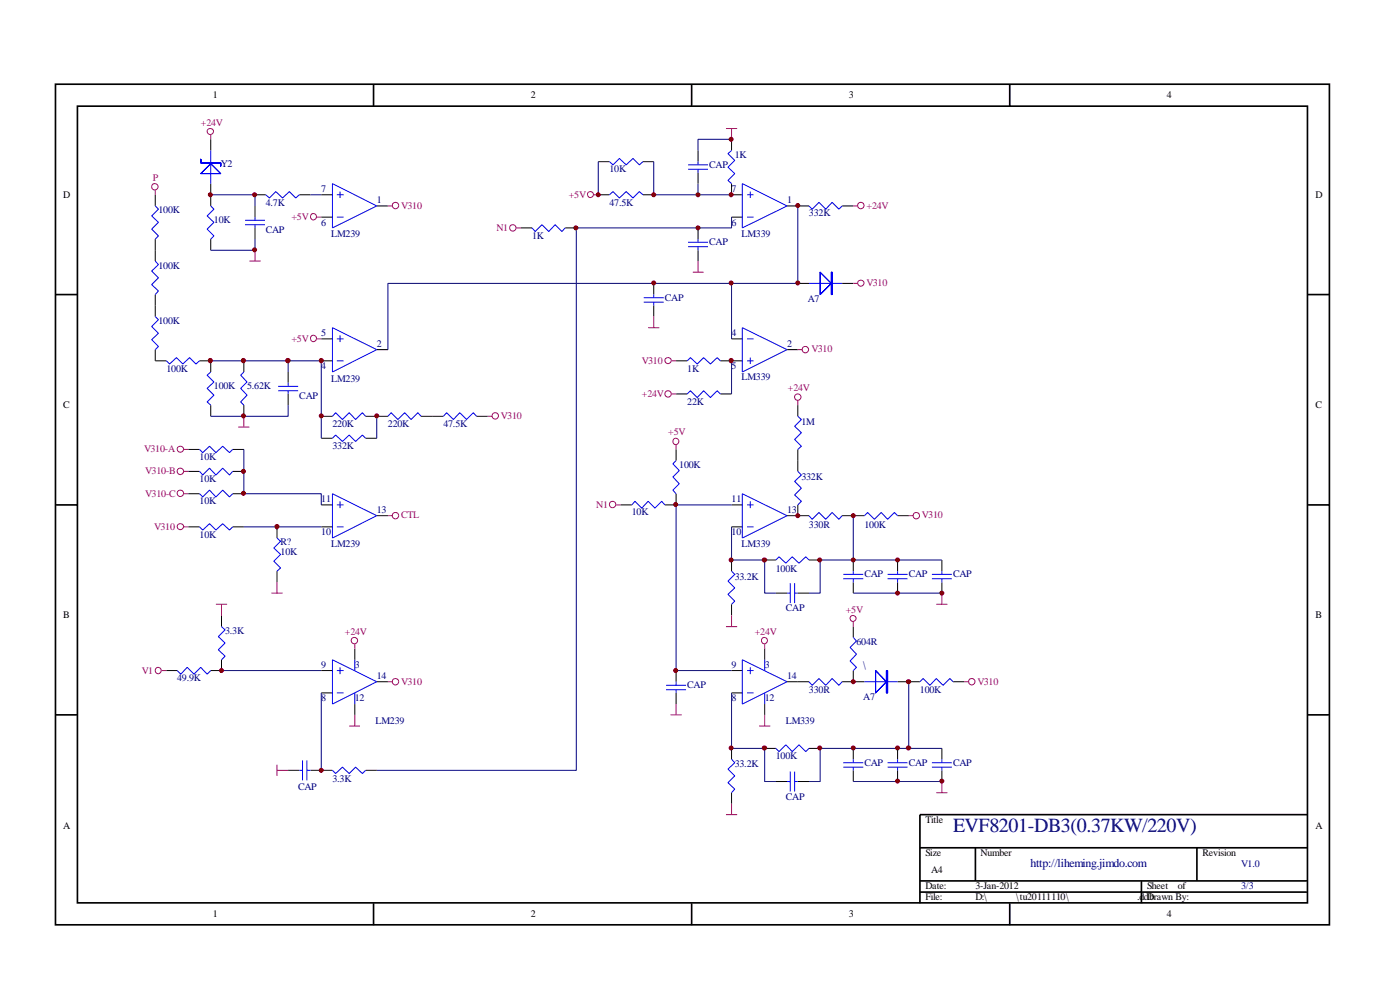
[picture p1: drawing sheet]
<svg xmlns="http://www.w3.org/2000/svg" width="297mm" height="210mm" viewBox="0 0 297 210" stroke-linecap="round" stroke-linejoin="round" font-family="sans-serif">
<g fill="none" stroke="#000" stroke-width=".35">
<path d="M11.8 17.9h270.2v178.3h-270.2zM79.2 17.9v4.6M146.7 17.9v4.6M214.2 17.9v4.6M16.4 22.5h261v169h-261zM11.8 62.5h4.6M277.5 62.5h4.6M11.8 107.1h4.6M277.5 107.1h4.6M11.8 151.6h4.6M277.5 151.6h4.6M195.2 179.8h82.3"/>
<path d="M206.9 179.8v7.1M253.9 179.8v7.1M277.5 172.8h-82.3v18.8M79.2 191.6v4.7M146.7 191.6v4.7M195.2 186.9h82.3M195.2 189.2h82.3M214.2 191.6v4.7M242.1 186.9v4.7"/>
</g>
<g fill="none" stroke="#000" stroke-width=".21">
<path d="M44.7 29.5v2.4M44.7 38.9v4.8M126.9 34.3h2.4M136.4 34.3h2.3M148.1 31.9v2.4M148.1 36.7v2.2M155.2 38.9v2.4h2.3M155.2 29.5v2.4M32.9 41.3v2.4M32.9 50.7v4.7M44.7 50.7v2.4M54.1 41.3h2.3"/>
<path d="M54.1 43.7v2.4M54.1 48.3v2.4M63.5 41.3h2.4M68.2 46.1h2.3M68.2 41.3h2.3M79.9 43.7h2.4M110.5 48.3h2.4M119.9 48.3h2.4M126.9 41.3h2.4M136.4 41.3h2.3M148.1 48.3v2.4M148.1 53.1v2.3"/>
<path d="M155.2 46.1h2.3M167 43.7h4.6M178.6 43.7h2.4M32.9 74.2v2.3h2.4M32.9 62.5v4.6M42.3 76.5h2.4v2.4M51.7 76.5v2.4M61.1 78.9v2.3M68.2 76.5h2.3M68.2 71.9h2.3M79.9 74.2h2.4M138.7 60.1v2.4"/>
<path d="M138.7 64.8v2.3M143.4 76.5h2.4M152.8 76.5h4.7M155.2 71.9h2.3M167 74.2h2.2M169.2 60.1h2.4M178.6 60.1h2.4M40 95.3h2.3M40 100h2.3M44.7 85.9v2.4M49.4 95.3h2.3M49.4 100h2.3"/>
<path d="M51.7 85.9v2.4M61.1 83.6v2.3M68.2 88.3h2.3M68.2 93h2.3M77.6 88.3h4.7M77.6 93h2.3M89.3 88.3h4.8M101.1 88.3h2.4M143.4 95.3v2.4M143.4 83.6h2.4M152.8 83.6h2.4M169.2 85.9v2.4"/>
<path d="M169.2 95.3v4.7M40 111.8h2.3M40 104.7h2.3M49.4 111.8h2.3M49.4 104.7h2.3M58.8 111.8v2.3M68.2 111.8h2.3M68.2 107.1h2.3M79.9 109.4h2.4M131.7 107.1h2.3M143.4 104.7v2.4h-2.3M155.2 111.8h2.3"/>
<path d="M155.2 107.1h2.3M155.2 118.8v2.4M162.2 118.8h2.4M167 109.4h4.6M169.2 107.1v2.3M171.6 118.8h2.4M178.6 109.4h4.8M181 118.8v2.4M190.4 109.4h2.4M190.4 118.8v2.4M199.8 118.8v2.4M47 140v2.2h-2.3"/>
<path d="M47 130.6v2.3M58.8 121.2v2.3M75.3 137.6v2.4M155.2 128.2v2.4M162.2 137.6v2.4M164.6 125.8h2.4M169.2 125.8h2.4M181 123.5v2.3M181 132.9v2.3M190.4 123.5v2.3M199.8 123.5v2.3M35.3 142.2h2.3"/>
<path d="M68.2 147h2.3M68.2 142.2h2.3M75.3 149.4v2.2M79.9 144.6h2.4M143.4 142.2v2.4M143.4 147v2.4M155.2 147h2.3M155.2 142.2h2.3M155.2 158.7v2.3M162.2 149.4v2.2M162.2 158.7h2.4M167 144.6h4.6"/>
<path d="M171.6 158.7h2.4M178.6 144.6h4.8M181 142.2v2.4M181 158.7v2.3M190.4 144.6h4.8M190.4 158.7v2.3M199.8 158.7v2.3M202.2 144.6h2.4M61.1 163.4h2.4M65.9 163.4h4.6M77.6 163.4h2.3M155.2 168.1v2.3"/>
<path d="M164.6 165.8h2.4M169.2 165.8h2.4M181 163.4v2.4M190.4 163.4v2.4M199.8 163.4v2.4"/>
</g>
<g fill="none" stroke="#00f" stroke-width=".21">
<path d="M44.7 31.9v7M70.5 38.9l9.4 4.8-9.4 4.6zM129.3 34.3l.7 .7 1.4-1.4 1.4 1.4 1.5-1.4 1.3 1.4 .8-.7M146 35h4.2M146 35.9h4.2M148.1 34.3v.7M148.1 35.9v.8M155.2 31.9l-.8 .7 1.5 1.4-1.5 1.5 1.5 1.3-1.5 1.5 .8 .6M157.5 38.9l9.5 4.8-9.5 4.6zM32.9 55.4l.7 .7-1.4 1.4 1.4 1.4-1.4 1.5 1.4 1.3-.7 .8M32.9 43.7l.7 .7-1.4 1.4 1.4 1.4-1.4 1.4 1.4 1.4-.7 .7M44.7 43.7l.7 .7-1.5 1.4 1.5 1.4-1.5 1.4 1.5 1.4-.7 .7"/>
<path d="M52 46.7h4.2M52 47.7h4.2M54.1 46.1v.6M54.1 47.7v.6M56.4 41.3l.7 .7 1.4-1.4 1.4 1.4 1.5-1.4 1.3 1.4 .8-.7M71.5 46.1h1.4M71.5 41.3h1.4M72.1 40.6v1.4M112.9 48.3l.6 .8 1.5-1.4 1.4 1.4 1.4-1.4 1.4 1.4 .7-.8M129.3 41.3l.7-.7 1.4 1.4 1.4-1.4 1.5 1.4 1.3-1.4 .8 .7M146 51.4h4.2M146 52.3h4.2"/>
<path d="M148.1 50.7v.7M148.1 52.3v.8M158.5 46.1h1.4M158.5 41.3h1.4M159.2 40.6v1.4M171.6 43.7l.7 .7 1.4-1.5 1.5 1.5 1.3-1.5 1.5 1.5 .6-.7M32.9 67.1l.7 .7-1.4 1.5 1.4 1.4-1.4 1.4 1.4 1.4-.7 .7M35.3 76.5l.7 .7 1.4-1.3 1.4 1.3 1.4-1.3 1.4 1.3 .7-.7M44.7 78.9l-.8 .7 1.5 1.4-1.5 1.4 1.5 1.4-1.5 1.5 .8 .6M51.7 78.9l-.6 .7 1.3 1.4-1.3 1.4 1.3 1.4-1.3 1.5 .6 .6M70.5 69.5l9.4 4.7-9.4 4.7zM71.5 76.5h1.4"/>
<path d="M71.5 71.9h1.4M72.1 71.1v1.5M136.6 63.2h4.2M136.6 64.1h4.2M138.7 62.5v.7M138.7 64.1v.7M145.8 76.5l.7-.6 1.4 1.3 1.4-1.3 1.4 1.3 1.4-1.3 .7 .6M157.5 69.5l9.5 4.7-9.5 4.7zM158.5 76.5h1.4M158.5 71.9h1.4M159.2 75.9v1.3M171.6 60.1h7"/>
<path d="M42.3 95.3l.7 .7 1.4-1.3 1.4 1.3 1.4-1.3 1.5 1.3 .7-.7M42.3 100l.7 .8 1.4-1.5 1.4 1.5 1.4-1.5 1.5 1.5 .7-.8M59 82h4.2M59 82.9h4.2M61.1 81.2v.8M61.1 82.9v.7M70.5 88.3l.7-.8 1.4 1.5 1.5-1.5 1.3 1.5 1.5-1.5 .7 .8M70.5 93l.7-.7 1.4 1.3 1.5-1.3 1.3 1.3 1.5-1.3 .7 .7M82.3 88.3l.7-.8 1.4 1.5 1.5-1.5 1.3 1.5 1.4-1.5 .7 .8M94.1 88.3l.6-.8 1.5 1.5 1.3-1.5 1.5 1.5 1.4-1.5 .7 .8M143.4 97.7l-.7 .7 1.4 1.4-1.4 1.4 1.4 1.4-1.4 1.4 .7 .7M145.8 83.6l.7-.7 1.4 1.4 1.4-1.4 1.4 1.4 1.4-1.4 .7 .7"/>
<path d="M169.2 100l.8 .8-1.4 1.3 1.4 1.4-1.4 1.5 1.4 1.3-.8 .8M169.2 88.3l.8 .7-1.4 1.4 1.4 1.4-1.4 1.4 1.4 1.5-.8 .6M42.3 104.7l.7 .7 1.4-1.4 1.4 1.4 1.4-1.4 1.5 1.4 .7-.7M42.3 111.8l.7 .6 1.4-1.3 1.4 1.3 1.4-1.3 1.5 1.3 .7-.6M58.8 114.1l.7 .7-1.4 1.4 1.4 1.4-1.4 1.4 1.4 1.5-.7 .7M70.5 104.7l9.4 4.7-9.4 4.7zM71.5 111.8h1.4M71.5 107.1h1.4M72.1 106.3v1.5M134 107.1l.7-.8 1.4 1.5 1.4-1.5 1.4 1.5 1.5-1.5 .7 .8M157.5 104.7l9.5 4.7-9.5 4.7zM158.5 111.8h1.4"/>
<path d="M158.5 107.1h1.4M159.2 106.3v1.5M164.6 118.8l.7-.7 1.4 1.4 1.4-1.4 1.4 1.4 1.4-1.4 .7 .7M171.6 109.4l.7 .8 1.4-1.5 1.5 1.5 1.3-1.5 1.5 1.5 .6-.8M183.4 109.4l.7-.7 1.4 1.5 1.4-1.5 1.4 1.5 1.4-1.5 .7 .7M47 132.9l.8 .7-1.5 1.4 1.5 1.4-1.5 1.4 1.5 1.4-.8 .8M70.5 140l9.4 4.6-9.4 4.8zM75.3 140v2.2M155.2 121.2l.7 .6-1.5 1.5 1.5 1.4-1.5 1.4 1.5 1.4-.7 .7M157.5 140l9.5 4.6-9.5 4.8zM162.2 140v2.2M167 125.8h.6"/>
<path d="M167.6 123.7v4.2M168.6 123.7v4.2M168.6 125.8h.6M178.9 121.8h4.2M178.9 122.8h4.2M181 135.2l.7 .8-1.4 1.3 1.4 1.5-1.4 1.4 1.4 1.4-.7 .6M181 121.2v.6M181 122.8v.7M188.3 121.8h4.2M188.3 122.8h4.2M190.4 121.2v.6M190.4 122.8v.7"/>
<path d="M197.7 121.8h4.2M197.7 122.8h4.2M199.8 121.2v.6M199.8 122.8v.7M37.6 142.2l.8 .8 1.3-1.4 1.4 1.4 1.5-1.4 1.3 1.4 .8-.8M71.5 147h1.4M71.5 142.2h1.4M72.1 141.6v1.4M75.3 147v2.4M141.3 145.4h4.2M141.3 146.3h4.2M143.4 144.6v.8"/>
<path d="M143.4 146.3v.7M158.5 147h1.4M158.5 142.2h1.4M159.2 141.6v1.4M162.2 147v2.4M164.6 158.7l.7 .7 1.4-1.4 1.4 1.4 1.4-1.4 1.4 1.4 .7-.7M171.6 144.6l.7 .8 1.4-1.5 1.5 1.5 1.3-1.5 1.5 1.5 .6-.8M183.4 144.6h7M195.2 144.6l.6-.7 1.5 1.5 1.3-1.5 1.5 1.5 1.4-1.5 .7 .7M63.5 163.4h.7M64.2 161.3v4.2M65.1 163.4h.8"/>
<path d="M65.1 161.3v4.2M70.5 163.4l.7 .7 1.4-1.4 1.5 1.4 1.3-1.4 1.5 1.4 .7-.7M155.2 161l.7 .8-1.5 1.4 1.5 1.4-1.5 1.4 1.5 1.4-.7 .7M167 165.8h.6M167.6 163.7v4.2M168.6 165.8h.6M168.6 163.7v4.2M178.9 161.8h4.2M178.9 162.7h4.2M181 161v.8M181 162.7v.7M188.3 161.8h4.2"/>
<path d="M188.3 162.7h4.2M190.4 161v.8M190.4 162.7v.7M197.7 161.8h4.2M197.7 162.7h4.2M199.8 161v.8M199.8 162.7v.7"/>
</g>
<g fill="none" stroke="#a1006a" stroke-width=".21">
<path d="M44.7 28.6v.9M154 27.3h2.4M155.2 27.3v2.2M32.9 40.4v.9M52.9 55.4h2.4M54.1 53.1v2.3M67.2 46.1h1M82.3 43.7h.9M109.6 48.3h.9M126 41.3h.9M147 57.7h2.3M148.1 55.4v2.3"/>
<path d="M181 43.7h.9M67.2 71.9h1M137.5 69.5h2.4M138.7 67.1v2.4M142.5 76.5h.9M169.2 74.2h1M181 60.1h.9M39 95.3h1M39 100h1M50.5 90.6h2.4M51.7 88.3v2.3M103.5 88.3h.9"/>
<path d="M142.5 83.6h.9M143.4 94.4v.9M169.2 85v.9M39 111.8h1M39 104.7h1M82.3 109.4h.9M130.7 107.1h1M192.8 109.4h.9M45.8 128.2h2.4M47 128.2v2.4M57.6 125.8h2.3M58.8 123.5v2.3"/>
<path d="M75.3 136.7v.9M154 132.9h2.4M155.2 130.6v2.3M162.2 136.7v.9M181 131.9v1M198.6 128.2h2.4M199.8 125.8v2.4M34.3 142.2h1M74.1 154h2.3M75.3 151.6v2.4M82.3 144.6h.9M142.2 151.6h2.4"/>
<path d="M143.4 149.4v2.2M161 154h2.4M162.2 151.6v2.4M204.6 144.6h.9M58.8 162.2v2.4M58.8 163.4h2.3M154 172.8h2.4M155.2 170.4v2.4M198.6 168.1h2.4M199.8 165.8v2.3"/>
<circle cx="32.8" cy="39.6" r=".68"/>
<circle cx="44.6" cy="27.9" r=".66"/>
<circle cx="66.5" cy="46" r=".66"/>
<circle cx="83.9" cy="43.6" r=".68"/>
<circle cx="108.8" cy="48.3" r=".68"/>
<circle cx="125.3" cy="41.3" r=".64"/>
<circle cx="182.6" cy="43.6" r=".68"/>
<circle cx="66.5" cy="71.8" r=".66"/>
<circle cx="141.7" cy="76.5" r=".66"/>
<circle cx="170.9" cy="74.2" r=".68"/>
<circle cx="182.6" cy="60.1" r=".66"/>
<circle cx="38.3" cy="100" r=".68"/>
<circle cx="38.3" cy="95.3" r=".66"/>
<circle cx="105.1" cy="88.2" r=".68"/>
<circle cx="141.7" cy="83.6" r=".68"/>
<circle cx="143.4" cy="93.6" r=".66"/>
<circle cx="169.2" cy="84.2" r=".68"/>
<circle cx="38.3" cy="104.6" r=".68"/>
<circle cx="38.3" cy="111.7" r=".66"/>
<circle cx="83.9" cy="109.4" r=".68"/>
<circle cx="130" cy="107" r=".68"/>
<circle cx="194.4" cy="109.4" r=".68"/>
<circle cx="75.2" cy="135.9" r=".68"/>
<circle cx="162.2" cy="135.9" r=".66"/>
<circle cx="181" cy="131.2" r=".64"/>
<circle cx="33.5" cy="142.2" r=".66"/>
<circle cx="83.9" cy="144.6" r=".68"/>
<circle cx="206.2" cy="144.6" r=".68"/>
</g>
<path d="M42.6 33.8v.7h4.2v.7v-.7h-4.2zM42.6 33.8v.7h4.2v.7v-.7h-4.2z" fill="#00f" stroke="#00f" stroke-width=".21"/>
<g fill="#00f" stroke="#00f" stroke-width=".21">
<path d="M42.6 36.8l2.1-2.1 2.1 2.1zM42.6 36.8l2.1-2.1 2.1 2.1z" fill-rule="evenodd"/>
<path d="M176.4 57.7v4.8h.1v-4.8zM176.4 57.7v4.8h.1v-4.8z" fill-rule="evenodd"/>
<path d="M174 57.7l2.4 2.4-2.4 2.4zM174 57.7l2.4 2.4-2.4 2.4z" fill-rule="evenodd"/>
<path d="M188 142.2v4.8h.3v-4.8zM188 142.2v4.8h.3v-4.8z" fill-rule="evenodd"/>
<path d="M185.8 142.2l2.2 2.4-2.2 2.4zM185.8 142.2l2.2 2.4-2.2 2.4z" fill-rule="evenodd"/>
</g>
<g fill="none" stroke="#000080" stroke-width=".21">
<path d="M126.9 34.3v7M138.7 34.3v7h16.5M148.1 38.9v2.4M155.2 29.5h-7.1v2.4M44.7 41.3h9.4v2.4M54.1 50.7v2.4h-9.4M65.9 41.3h2.3M155.2 46.1v2.2h-32.9v115.1h-42.4M169.2 43.7v16.4h-14v11.8M44.7 76.5h23.5v16.5M61.1 76.5v2.4M155.2 60.1h-72.9v14.1"/>
<path d="M155.2 76.5v7.1M51.7 95.3v9.4h16.5v2.4M61.1 85.9v2.4h-16.4M79.9 88.3v4.7M51.7 111.8h16.5M155.2 107.1h-11.8v35.1h11.8M155.2 111.8v7h7v7h2.4M181 109.4v9.4M199.8 118.8h-25.8v7h-2.4M181 125.8h18.8M47 142.2h21.2M68.2 147v16.4"/>
<path d="M155.2 147v11.7h7v7.1h2.4M192.8 144.6v14.1M199.8 158.7h-25.8v7.1h-2.4M181 165.8h18.8"/>
</g>
<g fill="#800000" stroke="#800000" stroke-width=".21">
<circle cx="44.6" cy="76.5" r=".45"/>
<circle cx="51.6" cy="76.5" r=".45"/>
<circle cx="61.1" cy="76.5" r=".48"/>
<circle cx="68.1" cy="76.5" r=".45"/>
<circle cx="68.2" cy="88.2" r=".42"/>
<circle cx="79.9" cy="88.2" r=".42"/>
<circle cx="155.1" cy="60" r=".42"/>
<circle cx="54" cy="41.3" r=".42"/>
<circle cx="44.6" cy="41.3" r=".42"/>
<circle cx="54" cy="53" r=".42"/>
<circle cx="51.6" cy="88.2" r=".42"/>
<circle cx="47" cy="142.2" r=".42"/>
<circle cx="68.2" cy="163.4" r=".42"/>
<circle cx="51.6" cy="104.6" r=".42"/>
<circle cx="51.6" cy="100" r=".42"/>
<circle cx="58.7" cy="111.7" r=".45"/>
<circle cx="126.9" cy="41.3" r=".42"/>
<circle cx="138.7" cy="41.3" r=".42"/>
<circle cx="155.1" cy="41.3" r=".42"/>
<circle cx="148.1" cy="41.3" r=".42"/>
<circle cx="155.1" cy="29.5" r=".42"/>
<circle cx="169.2" cy="43.6" r=".42"/>
<circle cx="169.2" cy="60" r=".42"/>
<circle cx="138.7" cy="60" r=".42"/>
<circle cx="155.1" cy="76.5" r=".45"/>
<circle cx="143.3" cy="107" r=".42"/>
<circle cx="148.1" cy="48.3" r=".42"/>
<circle cx="122.2" cy="48.3" r=".42"/>
<circle cx="143.3" cy="142.2" r=".42"/>
<circle cx="169.2" cy="109.4" r=".42"/>
<circle cx="181" cy="144.6" r=".42"/>
<circle cx="155.1" cy="158.7" r=".42"/>
<circle cx="162.2" cy="158.7" r=".45"/>
<circle cx="173.9" cy="158.7" r=".42"/>
<circle cx="181" cy="158.7" r=".42"/>
<circle cx="190.4" cy="158.7" r=".42"/>
<circle cx="192.8" cy="144.6" r=".45"/>
<circle cx="192.8" cy="158.7" r=".45"/>
<circle cx="199.8" cy="165.7" r=".42"/>
<circle cx="190.4" cy="165.7" r=".42"/>
<circle cx="199.8" cy="125.8" r=".42"/>
<circle cx="190.4" cy="125.8" r=".42"/>
<circle cx="190.4" cy="118.8" r=".42"/>
<circle cx="155.1" cy="118.8" r=".42"/>
<circle cx="162.2" cy="118.8" r=".45"/>
<circle cx="173.9" cy="118.8" r=".42"/>
<circle cx="181" cy="109.4" r=".42"/>
<circle cx="181" cy="118.8" r=".42"/>
</g>
<text font-size="4.2" fill="#000080" x="202.2" y="176.4">EVF8201-DB3(0.37KW/220V)</text>
<text font-size="2.5" fill="#000080" x="218.6" y="183.9">http://liheming.jimdo.com</text>
<g font-size="2.1">
<text x="45.1" y="20.8">1</text>
<text x="112.6" y="20.8">2</text>
<text x="180.1" y="20.8">3</text>
<text x="247.6" y="20.8">4</text>
<text x="13.4" y="41.9">D</text>
<text x="279.1" y="41.9">D</text>
<text x="13.4" y="86.5">C</text>
<text x="279.1" y="86.5">C</text>
<text x="13.4" y="131.1">B</text>
<text x="279.1" y="131.1">B</text>
<text x="13.4" y="175.8">A</text>
<text x="196.3" y="174.6">Title</text>
<text x="279.1" y="175.8">A</text>
<text x="196.3" y="181.6">Size</text>
<text x="197.5" y="185.2">A4</text>
<text x="208" y="181.6">Number</text>
<text x="255.1" y="181.6">Revision</text>
<text x="196.3" y="188.6">Date:</text>
<text x="196.3" y="191">File:</text>
<text x="206.9" y="188.6">3-Jan-2012</text>
<text x="206.9" y="191">D:\</text>
<text x="215.6" y="191">\tu20111110\</text>
<text x="241.2" y="191">.ddDrawn By:</text>
<text x="243.3" y="188.6">Sheet</text>
<text x="243.8" y="191">b</text>
<text x="249.9" y="188.6">of</text>
<text x="45.1" y="194.6">1</text>
<text x="112.6" y="194.6">2</text>
<text x="180.1" y="194.6">3</text>
<text x="247.6" y="194.6">4</text>
</g>
<g font-size="2.1" fill="#a1006a">
<text x="42.6" y="26.7">+24V</text>
<text x="32.4" y="38.4">P</text>
<text x="120.6" y="41.9">+5V</text>
<text x="61.8" y="46.7">+5V</text>
<text x="85.1" y="44.3">V310</text>
<text x="183.8" y="44.3">+24V</text>
<text x="105.3" y="48.9">N1</text>
<text x="183.8" y="60.7">V310</text>
<text x="61.8" y="72.5">+5V</text>
<text x="136.1" y="77.1">V310</text>
<text x="172.1" y="74.8">V310</text>
<text x="167.1" y="83">+24V</text>
<text x="106.3" y="88.9">V310</text>
<text x="136.1" y="84.2">+24V</text>
<text x="30.6" y="95.9">V310-A</text>
<text x="141.7" y="92.4">+5V</text>
<text x="30.8" y="100.6">V310-B</text>
<text x="30.8" y="105.3">V310-C</text>
<text x="126.5" y="107.7">N1</text>
<text x="32.7" y="112.4">V310</text>
<text x="85.1" y="110">CTL</text>
<text x="195.6" y="110">V310</text>
<text x="179.4" y="130">+5V</text>
<text x="73.2" y="134.7">+24V</text>
<text x="160.1" y="134.7">+24V</text>
<text x="30.1" y="142.9">V1</text>
<text x="85.1" y="145.2">V310</text>
<text x="207.3" y="145.2">V310</text>
</g>
<g font-size="2.1" fill="#000080">
<text x="46.8" y="35.4">Y2</text>
<text x="150.5" y="35.6">CAP</text>
<text x="155.9" y="33.4">1K</text>
<text x="68.2" y="40.7">7</text>
<text x="129.3" y="36.5">10K</text>
<text x="155.2" y="40.7">7</text>
<text x="33.6" y="45.2">100K</text>
<text x="45.4" y="47.3">10K</text>
<text x="56.4" y="43.6">4.7K</text>
<text x="68.2" y="47.8">6</text>
<text x="79.9" y="43.1">1</text>
<text x="129.3" y="43.6">47.5K</text>
<text x="155.2" y="47.8">6</text>
<text x="167" y="43.1">1</text>
<text x="171.6" y="45.9">332K</text>
<text x="56.4" y="49.4">CAP</text>
<text x="70.3" y="50.4">LM239</text>
<text x="112.9" y="50.6">1K</text>
<text x="150.5" y="52">CAP</text>
<text x="157.3" y="50.4">LM339</text>
<text x="33.6" y="57">100K</text>
<text x="141.1" y="63.8">CAP</text>
<text x="171.4" y="64">A7</text>
<text x="33.6" y="68.7">100K</text>
<text x="68.2" y="71.3">5</text>
<text x="155.2" y="71.3">4</text>
<text x="79.9" y="73.7">2</text>
<text x="167" y="73.7">2</text>
<text x="35.3" y="78.8">100K</text>
<text x="45.4" y="82.5">100K</text>
<text x="52.4" y="82.5">5.62K</text>
<text x="68.2" y="78.3">4</text>
<text x="70.3" y="80.9">LM239</text>
<text x="145.8" y="78.8">1K</text>
<text x="155.2" y="78.3">5</text>
<text x="157.3" y="80.7">LM339</text>
<text x="63.5" y="84.7">CAP</text>
<text x="145.8" y="85.9">22K</text>
<text x="70.5" y="90.5">220K</text>
<text x="70.5" y="95.2">332K</text>
<text x="82.3" y="90.5">220K</text>
<text x="94.1" y="90.5">47.5K</text>
<text x="170" y="90.1">1M</text>
<text x="42.3" y="97.5">10K</text>
<text x="144.1" y="99.2">100K</text>
<text x="170" y="101.8">332K</text>
<text x="42.3" y="102.3">10K</text>
<text x="42.3" y="106.9">10K</text>
<text x="68.2" y="106.5">11</text>
<text x="155.2" y="106.5">11</text>
<text x="68.2" y="113.5">10</text>
<text x="79.9" y="108.9">13</text>
<text x="134" y="109.3">10K</text>
<text x="155.2" y="113.5">10</text>
<text x="167" y="108.9">13</text>
<text x="171.6" y="111.9">330R</text>
<text x="183.4" y="111.9">100K</text>
<text x="42.3" y="114">10K</text>
<text x="59.5" y="115.7">R?</text>
<text x="59.5" y="117.8">10K</text>
<text x="70.3" y="116.1">LM239</text>
<text x="157.3" y="116.1">LM339</text>
<text x="155.9" y="122.9">33.2K</text>
<text x="164.6" y="121.2">100K</text>
<text x="183.4" y="122.4">CAP</text>
<text x="192.8" y="122.4">CAP</text>
<text x="202.2" y="122.4">CAP</text>
<text x="166.7" y="129.7">CAP</text>
<text x="47.8" y="134.5">3.3K</text>
<text x="181.7" y="136.8">604R</text>
<text x="68.2" y="141.7">9</text>
<text x="75.3" y="141.7">3</text>
<text x="155.2" y="141.7">9</text>
<text x="162.2" y="141.7">3</text>
<text x="183.1" y="141.7">\</text>
<text x="37.6" y="144.5">49.9K</text>
<text x="68.2" y="148.8">8</text>
<text x="75.3" y="148.8">12</text>
<text x="79.9" y="144">14</text>
<text x="145.8" y="146">CAP</text>
<text x="155.2" y="148.8">8</text>
<text x="162.2" y="148.8">12</text>
<text x="167" y="144">14</text>
<text x="171.6" y="146.9">330R</text>
<text x="183.1" y="148.5">A7</text>
<text x="195.2" y="146.9">100K</text>
<text x="79.7" y="153.7">LM239</text>
<text x="166.7" y="153.7">LM339</text>
<text x="164.6" y="161">100K</text>
<text x="63.2" y="167.6">CAP</text>
<text x="70.5" y="165.9">3.3K</text>
<text x="155.9" y="162.6">33.2K</text>
<text x="183.4" y="162.4">CAP</text>
<text x="192.8" y="162.4">CAP</text>
<text x="202.2" y="162.4">CAP</text>
<text x="166.7" y="169.7">CAP</text>
<text x="263.3" y="184">V1.0</text>
<text x="263.3" y="188.6">3/3</text>
</g>
</svg>
